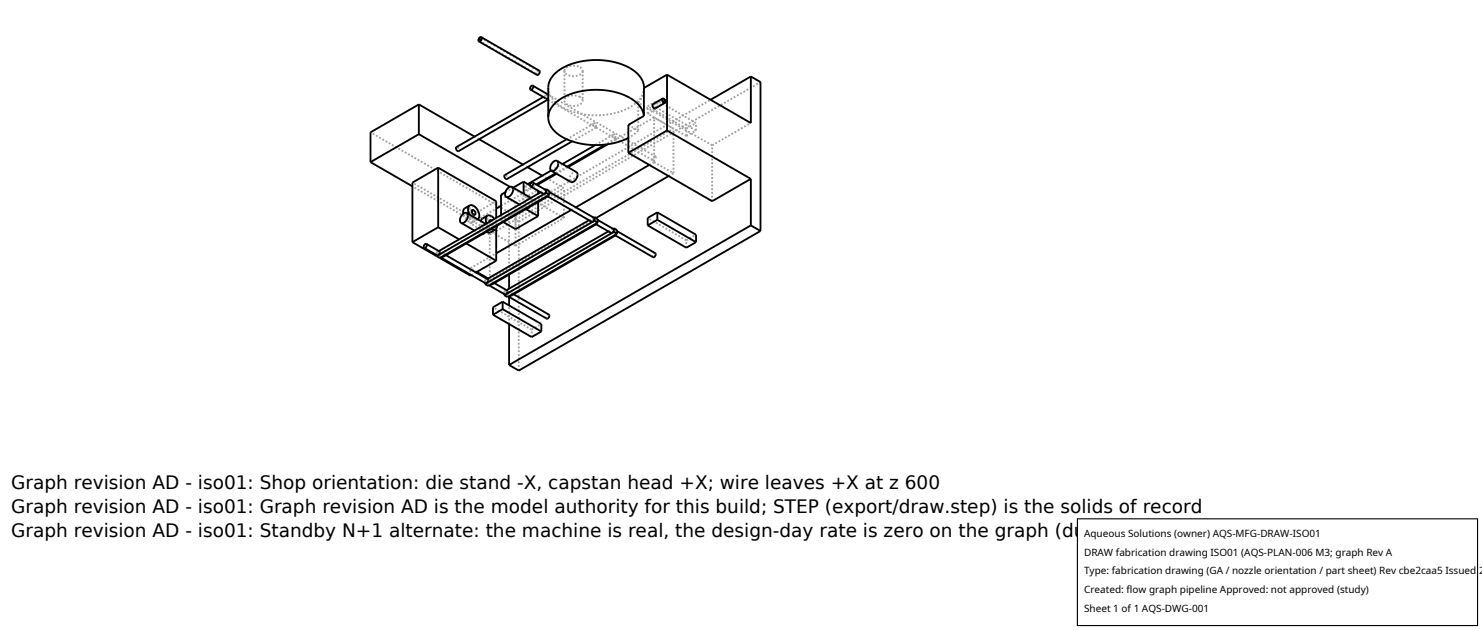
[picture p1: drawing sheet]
<svg xmlns="http://www.w3.org/2000/svg" width="212mm" height="90mm" viewBox="0 0 212 90" stroke-linecap="round" stroke-linejoin="round" font-family="sans-serif">
<g fill="none" stroke="#a0a0a0" stroke-width=".26" stroke-dasharray=".3 .3" stroke-linecap="butt">
<path d="M68.4 19.9l-.6-.4M68.4 5.8l8.3 4.8M68.7 5.4l8.3 4.8M76.7 10.6l.2-.1 .1-.2M77 10.2l-.3 .1v.3M77 10.1l-.3 .2-.1 .2 .1 .2M77 10.3v-.1M77.9 14l-.1-.2 .1-.1M77.9 13.7l.3-.1M77.9 13.7l-.3 .1M78.2 14.2v-.1M78.2 14.1v-.5"/>
<path d="M78.3 14.3l6.5 3.7M78.3 13.5l15.3 8.8M80.6 14.4l.1 .3 .3 .2 .9 .2 .9-.2 .3-.2 .1-.3M80.6 10.1l.2-.4 .6-.3h.7l.7 .2M80.6 10.1v4.3M82.8 13.8l-.7-.2-.7 .1-.6 .3-.2 .4M82.8 9.6l.3 .2 .1 .3M83.2 14.4l-.1-.3-.3-.3M83.2 10.1l-.1 .3-.2 .2-.9 .3-1-.2-.3-.3-.1-.3M83.2 10.1v4.3M84.8 18l-.1-.2 .1-.2M84.8 17.6h.3"/>
<path d="M84.8 17.6l-3.9 2.3M85.1 18.1v.1M85.1 18.2v-.1M85.1 18.1v-.5M85.1 18.1l-.3-.1M85.1 18.2l2.5 1.4M85.1 18.2l-3.4 2M87.6 19.6l-.2-.2 .2-.2M87.6 19.2h.3M87.6 19.2l-2.6 1.5M87.9 19.7v.1M87.9 19.8v-.1"/>
<path d="M87.9 19.7v-.5M87.9 19.7l-.3-.1M87.9 19.8l5.4 3.1M87.9 19.8l-1.5 .8M89.7 17.8l1.5 .8M91.2 14.7l.6-.9 .2-1M91.2 14.7v3.9M91.2 18.6l-.7 .6-.8 .5M92 12.8v-.2M92 12.5l-.1 .7-.4 .8-.7 .7-.8 .6-1 .5-1.3 .4-2.4 .3-1.4-.1-1.3-.2-1.3-.4-1-.5-.8-.6-.7-.7-.4-.7-.1-.8M92 12.6v.2M92.5 16.2v-1"/>
<path d="M92.5 15.2l1.4-.8M92.5 16.2l1.4-.8M93.3 15v.2l.3 .2M93.4 16.8l2.8 1.6M93.4 14.9h-.1M93.4 15h-.1M93.6 15.4v-.2l-.2-.2M93.6 15.5l.1-.3-.3-.3M93.9 15.4v-1M94.7 14.2l-1.4 .8M94.9 14.6l-1.3 .8M98 19.4v-1"/>
<path d="M98 18.4l1.4-.8M98 19.4l1.4-.8M98 19.4l-5.5-3.2M98 18.4l-5.5-3.2M99.4 18.6v-1M99.4 17.6l-5.5-3.2M99.4 18.6l-5.5-3.2M62.4 36l.2-.1M62.4 36.4v-.1M62.4 36.3v-.3M62.4 36.3l.2-.4M62.4 36.5v-.2"/>
<path d="M62.6 35.9h.1M62.8 36.8l-.4-.2M62.8 36.6l.2-.4M62.8 36.8v-.2M62.8 36.3l.2-.1M62.8 36.6v-.3M62.8 36.3l-.4-.3M62.9 36.7l-.1-.1M62.9 36.7v.1M63 36.7h-.1M63 36.2l.4 .1M63 36.2l15.2-8.8"/>
<path d="M63.4 36.3l.1 .1M63.4 36.3l.3 .1M63.5 36.4l-.1 .2M65.2 21h.1M65.3 21l.3 .3-.1 .3M66.4 29.7h.3l.3 .1M66.6 34.8l-1-.6M66.8 30.4h.2M67 29.8l.4 .4 .3 .6 .1 .5-.3 .4M67 30.4l.2 .4v.3M67 30.4l.4-.2M67.1 30.7l.5 .6 .4 .1 .2-.1"/>
<path d="M67.2 31.1l-.2-.1-.2-.2-.1-.2 .1-.2M67.2 38.3l3.7-2.1M67.2 31.9l3.7-2.1M67.2 39.4v-1.1M67.2 31.9v-1M67.2 30.9l-8.3-4.8M67.2 30.9l3.7-2.2M67.3 39.3l.7-.4M67.5 30l-.7 .4M67.5 31.7h-.3l-.4-.2-.4-.4-.2-.6M67.6 29.4l-.6 .4M67.8 32.9l.8 .5"/>
<path d="M67.8 30.7l-.6 .4M68.1 38.8l-.9-.5M68.2 31.3l-.7 .4M68.6 33.4h.3M68.9 31.2l.3-.1 .3 .2M69.2 33.3l.3-.4 .1-.5M69.3 31.8l.2 .1M69.4 32h-.4l-.4 .5-.1 .5 .1 .4M69.5 33.1l-.6-.7-.2-.8M69.5 31.3l.4 .3 .3 .6 .1 .6-.2 .4M69.5 31.9l.2 .3v.3M69.5 31.9l.4-.3"/>
<path d="M69.5 39.9l.1-.1M69.5 39.9h.2M69.5 31.9l.3 .5 .4 .3M69.6 32.4l-.2-.4M69.7 32.5h-.2l-.2-.2-.1-.2 .1-.3M69.9 31.7l.2 .3 .3 .1M69.9 39.9l15.2-8.8M69.9 39.9l-.2-.1M69.9 33.5l26.3-15.1M69.9 39.9v-6.4M69.9 33.5l-2.7-1.6M70 31.4l-.7 .4"/>
<path d="M70.2 30.9l-.7 .4M70.4 32.1v-.3l-.2-.3M70.4 32.1l-.7 .4M70.9 32.7v-1.6M71 32.2l-.1-.4-.3-.5M71.6 29.4l5.1-3M71.6 31.5v-.8M71.6 31.5l3.2-1.8M71.9 31.7l-.3-.2M72.1 25h.2M72.2 27.4l1.1-.6M72.3 25l.2 .3-.1 .3"/>
<path d="M72.7 30.9l28.8-16.7M72.7 39.2v-8.3M73.6 35.1v-4.2M73.6 30.9l6.9-4M73.6 35.1l6.9-4M73.6 35.1l-14.7-8.5M73.6 30.9l-20.7-12M73.6 29l-2-1.2M73.6 32.7v-3.7M73.6 29l3.3-1.9M74.1 31.7l34.5-20M74.1 31.7l-1.4-.8"/>
<path d="M74.2 29.2l.9 .5M74.8 29.7v-2M74.9 26.6h.1M75 26.6l.2 .3v.3M75.1 29.7h.2M75.1 29.8l-.3-.1M75.2 27.2l-.2-.1-.2-.2 .1-.3M75.3 23.9l-.6-.4M75.4 26.3l-.5 .3M75.6 29.6l.3-.4 .1-.5M75.8 28.3h.1M75.9 28.3h-.4l-.4 .5-.2 .5 .2 .4"/>
<path d="M76 28.7l-.1-.4M76.6 26.3l-1.4 .9M76.9 27.1l-1.2-.6M76.9 28.8v-1.1M76.9 27.2v-.1M77.2 27.5l.6-.4M77.6 27.7v-.3l.2-.3M77.8 27.1h.1M78.1 25.5l-.7-.4M78.2 28v-.1M78.2 27.9v-.5M78.2 27.4h.2"/>
<path d="M78.2 27.4l.3-.1M78.4 27.4l.1 .1M78.4 27.4h.1M78.5 27.5l-.3 .4M79.5 24.8l1.6-.9M80.3 23.4l-1.6 1M80.5 31.1v-4.2M80.5 26.9l-2.3-1.4M80.5 31.1l-7.7-4.4M81 23.8l-1.6 .9M81.6 30l.6-.4M82.3 24.6h-.4l-.4 .4-.2 .6 .2 .4"/>
<path d="M84.1 31.4l.6-.3M84.5 31.7v-.3l.2-.3M84.7 31.1h.1M85.1 32v-.1M85.1 31.9v-.5M85.1 31.4h.2M85.1 31.4l.3-.1M85.3 31.4l.1 .1M85.3 31.4h.1M85.4 31.5l-.3 .4M86.8 20.6l6.6-3.8M86.9 33l.5-.3"/>
<path d="M87.3 33.3l-.1-.3 .2-.3M87.4 32.7h.1M87.4 32.7h.2M87.9 33.6v-.1M87.9 33.5v-.5M87.9 33h.2M87.9 33l.2-.1M88.1 33v.1M88.1 33.1l-.2 .4M92.7 23.5l.7-.4M93.3 22.9l.2-.1 .2-.3M93.4 23.1l2.8 1.6"/>
<path d="M93.4 23.1v-6.3M93.6 36.2h-.2l-.1 .2v.3M93.6 22.3l-.2 .1-.1 .1v.4M93.7 22.5l-.1-.2M95.5 25.1l.7-.4M96.2 24.7v-6.3M98 35.4v-1.1M98 34.3l1.4-.8M98 34.3l-5.5-3.2M101.7 20.8l-10.5-6.1M101.7 20.8l5.5-3.2M101.7 28.7v-7.9"/>
<path d="M69.3 40l.2-.1M69.3 40.4v-.1M69.3 40.3v-.3M69.3 40.3l.2-.4M69.7 40.6l.2-.4M69.7 40.8v-.2M69.7 40.3l.2-.1M69.7 40.6v-.3M69.7 40.3l-.4-.3M69.8 40.7l-.1-.1M69.8 40.7h.1M69.9 40.7h-.1"/>
<path d="M69.9 40.2h.4M69.9 40.2l15.2-8.8M70.3 40.2l.1 .2M70.3 40.2l.3 .2M70.4 40.4l-.1 .2M72 41.6l.3-.1M72 42v-.1M72 41.9v-.3M72 41.9l.3-.4M72.1 42l-.1-.1M72.3 41.5v-.1M72.3 41.5h.1"/>
<path d="M72.5 42.2l.2-.4M72.5 42.4v-.2M72.5 41.9l.2-.1M72.5 42.2v-.3M72.5 41.9l-.5-.3M72.5 42.3v-.1M72.5 42.3h.1M72.7 46.3v-2.7M72.7 42.4v-1.2M72.7 42.3h-.2M72.7 41.8h.3M72.7 41.8l15.2-8.8"/>
<path d="M73 41.8l.2 .2M73 41.8l.4 .2M73.2 42l-.2 .2M74.1 52.9v-21.2M75.9 48.1v-1M75.9 47.1l1.4-.8M75.9 47.1l-5.5-3.2M78.4 44.9l-.3 .2v.4"/>
</g>
<g fill="none" stroke="#000" stroke-width=".26">
<path d="M59.8 14.9l-6.9 4v4.2M59.8 14.9l8 4.6M59.8 19.2l13 7.5M59.8 19.2l-6.9 3.9M59.8 14.9v4.3M68.4 19.9l6.3 3.6M68.5 5.4h.2v.1l-.1 .3h-.1l-.1-.1zM68.7 5.3l8.3 4.8 .1 .2-.1 .2-.3 .2-8.3-4.8M68.7 5.3l.1 .2-.1 .2-.3 .2M68.7 5.3l-.3 .2-.1 .2 .1 .2M75.8 12.8l2.1 1.2 .3 .1v.1M76.1 12.2v.4l-.2 .2h-.1"/>
<path d="M76.1 12.2l-.2 .1-.1 .1v.4M76.1 12.2l2.2 1.3M77.6 13.8l-12.4 7.2-.1 .2 .1 .2 .3 .2 12.7-7.4M78.2 14.2l.1 .1M78.3 16.8l.3 1.1 .8 1 1.2 .8 1.8 .7 1.9 .3h2l1.8-.4 1.6-.6M80.9 19.9l-8.8 5.1v.4l.3 .2 9.3-5.4M92 16.6l-.2-.8-.5-.7-.6-.7-1-.6-1.1-.4-1.1-.3-2.6-.3-1.2 .1-1.3 .3-1.1 .3-1.1 .6-.8 .5-.6 .7-.4 .7-.1 .8M92 16.6v-4.4l-.3-.7-.5-.8-1.1-.9-1.5-.7-1.8-.4-1.9-.1-1.7 .1-1.8 .5-1.4 .7-1 .9-.5 .7-.2 .8v4.5M92 16.6l-2.3 1.2v4M94.6 14.1l-1.4 .8 .1 .4 .3 .2 1.4-.8M94.6 14.1h.2l.2 .2v.4M94.6 14.1v.4l.2 .2h.2"/>
<path d="M94.7 14.2l.2 .1v.3l-.2-.1zM95.3 10.7l-3.3 1.9M95.3 10.7v7.9M95.3 18.6l-5.6 3.2M95.3 10.7l11.9 6.9v-6.7M95.3 18.6l11.9 6.9M107.2 10.9l1.4 .8v21.3M107.2 10.9l-5.7 3.3M52.9 23.1l6 3.5M58.9 34.6l8.3 4.8 .1-.1M60.6 35.4l1.8 1.1 .2-.1M60.9 34.8l1.9 1.1v.3l-.2 .2"/>
<path d="M60.9 34.8l.1 .2-.1 .2-.3 .2M60.9 34.8h-.2l-.1 .2v.4M62.4 36.4v.2l.2-.2M62.6 23.9l8.3 4.8v2.4M62.6 23.9l-3.7 2.2v8.5M62.6 32.5l3 1.7M62.6 23.9v8.6M62.6 32.5l-3.7 2.1M62.9 36.8l6.4 3.6h.2M63 36.7l-.2 .1M63.7 36.4l6 3.5v.2l-.2 .3M65.9 31.8l1.9 1.1"/>
<path d="M66.6 34.8l4.3 2.4M66.7 30.4l.1 .4-.1 .6-.4 .4h-.4M66.7 30.4h-.4l-.4 .5-.2 .5 .2 .4M66.7 30.4l2.7 1.6M67.1 29.3l-.8 .5-.1 .7M67.1 29.3h.2l.3 .1 .6 .6 .3 .8-.3 .5M67.1 29.3l-.3 .5 .3 .9M67.4 30h.2l.2 .2 .1 .3v.2h-.2l-.2-.2zM67.6 30l-.2 .2M68.1 38.8l1.6 1M69.2 33.3l-.3 .1M69.6 30.8l-.7 .4-.2 .4"/>
<path d="M69.6 30.8h.5l.5 .5M69.6 30.8l-.2 .4 .1 .7M70.2 32.7l.3 .1h.2M70.2 31.5h-.2l-.1 .2M70.2 31.5h.1M70.2 31.5l-.3 .1M70.7 32.8l-.7 .4-.5-.1M70.9 32.7v4.5M70.9 37.2l-2.9 1.7M71 32.2l-.1 .4-.2 .2M71.6 29.4l-.7 .4M72.2 27.4l-.6 .4v2.9"/>
<path d="M72.3 28.1l1.9 1.1M72.7 39.2v2M73.1 26.7l.2 .4-.2 .5-.4 .5h-.4M73.1 26.7h-.4l-.4 .5-.2 .6 .2 .3M73.1 26.7l2.7 1.6M74.8 25.9l-1.5 .9M74.8 25.9v1.8M74.8 25.9l.9 .6M75.1 29.8l1.8 1.1M75.3 23.9l2.1 1.2M75.6 29.6l-.3 .1M75.8 26.6l1.8 1.1h.2"/>
<path d="M76.1 26.1l1.9 1v.3l-.2 .3M76.1 26.1v.3l-.3 .2M76.1 26.1h-.2l-.1 .2v.3M76.9 30.9l-3.3 1.8-1.7-1M76.9 27.2v.5M76.9 28.8v2.1M77.2 27.5l-14.5 8.4M77.8 27.7l-15.2 8.7M78 27l.5 .3v.5M78 27.5l.5 .3M78 27l-.1 .1M78 27.5l-.2 .2"/>
<path d="M78 27v.5M78.1 25.5h.1M78.2 28l6.3 3.7h.2M78.2 28l-14.8 8.6-.4 .1M78.2 27.9v.1M78.2 27.9l-15.2 8.8M78.5 27.4l6.4 3.7v.3l-.2 .3M78.5 27.8l-.3 .1M78.7 24.4l-3.3 1.9M79.4 24.7l-2.8 1.6M79.5 24.8l-2.8 1.6M79.6 23l2.8 1.6 .1 .4-.2 .5-.3 .4-.4 .1-2.9-1.6"/>
<path d="M79.6 23l.1 .4-.1 .5-.5 .4-.4 .1M79.6 23h-.4l-.5 .5-.1 .6 .1 .3M81.6 30l-10.7 6.2M84.1 31.4l-14.5 8.4M84.7 31.7l-15.2 8.7M84.9 31l.5 .3v.5M84.9 31l-.1 .1M84.9 31.5l-.2 .2M84.9 31.5l.5 .3M84.9 31v.5M85 20.7l-4.7 2.7M85.1 32l2.2 1.3 .1-.1"/>
<path d="M85.1 32l-14.8 8.6-.4 .1M85.1 31.9l-15.4 8.9-.4-.2M85.1 31.9v.1M85.4 31.4l2.2 1.3v.3l-.2 .2M85.4 31.8l-.3 .1M86.4 20.6l-5.4 3.2M86.8 20.6l-5.7 3.3M86.9 33l-14.6 8.4M87.4 33.2l-15.1 8.8M87.7 32.6l.4 .3v.5M87.7 32.6l-.2 .1M87.7 33.1l-.3 .1"/>
<path d="M87.7 33.1l.4 .3M87.7 32.6v.5M87.9 33.6l-14.9 8.6-.3 .1M87.9 33.5v.1M87.9 33.5l-15.2 8.8M88.1 33l5.5 3.2v.3l-.2 .2h-.1l-5.4-3.1M88.1 33.4l-.2 .1M89.7 21.8l12 6.9 5.5-3.2M92.5 32.2l5.5 3.2 1.4-.8M92.7 23.5l-10.5 6.1M93.9 30.3l5.5 3.2v1.1M93.9 30.3l-1.4 .8v1.1"/>
<path d="M93.9 31.4l5.5 3.2M93.9 31.4l-1.4 .8M93.9 30.3v1.1M95.5 25.1l-10.4 6M107.2 25.5v6.7M107.2 32.2l1.4 .8M107.2 32.2l-34.5 19.9M108.6 33l-34.5 19.9-1.4-.8M69.3 40.4v.2M69.5 40.4l-.2 .2M69.9 40.7l2.2 1.3h.2M70.4 44.9l5.5 3.2 1.4-.8"/>
<path d="M70.6 40.4l1.8 1.1 .1 .3-.2 .2M71.8 43.1l5.5 3.2v1M71.8 43.1l-1.4 .8v1M71.8 44.1l5.5 3.2M71.8 44.1l-1.4 .8M71.8 43.1v1M72 42.2l.5 .2 .2-.1M72 42v.2M72.3 42l-.3 .2M72.7 42.4v1.2M72.7 46.3v5.8M73.4 42l5 2.9v.4l-.3 .2-5.5-3.2"/>
</g>
<path d="M153.9 74.1h57.1v15.2h-57.1z" fill="#fff" stroke="#000" stroke-width=".16"/>
<g font-size="2.6">
<text x="1.6" y="69.8">Graph revision AD - iso01: Shop orientation: die stand -X, capstan head +X; wire leaves +X at z 600</text>
<text x="1.6" y="73.3">Graph revision AD - iso01: Graph revision AD is the model authority for this build; STEP (export/draw.step) is the solids of record</text>
<text x="1.6" y="76.7">Graph revision AD - iso01: Standby N+1 alternate: the machine is real, the design-day rate is zero on the graph (duty section 2)</text>
</g>
<g font-size="1.4">
<text x="154.8" y="76.6">Aqueous Solutions (owner) AQS-MFG-DRAW-ISO01</text>
<text x="154.8" y="79.3">DRAW fabrication drawing ISO01 (AQS-PLAN-006 M3; graph Rev A</text>
<text x="154.8" y="82">Type: fabrication drawing (GA / nozzle orientation / part sheet) Rev cbe2caa5 Issued 2</text>
<text x="154.8" y="84.7">Created: flow graph pipeline Approved: not approved (study)</text>
<text x="154.8" y="87.4">Sheet 1 of 1 AQS-DWG-001</text>
</g>
</svg>
